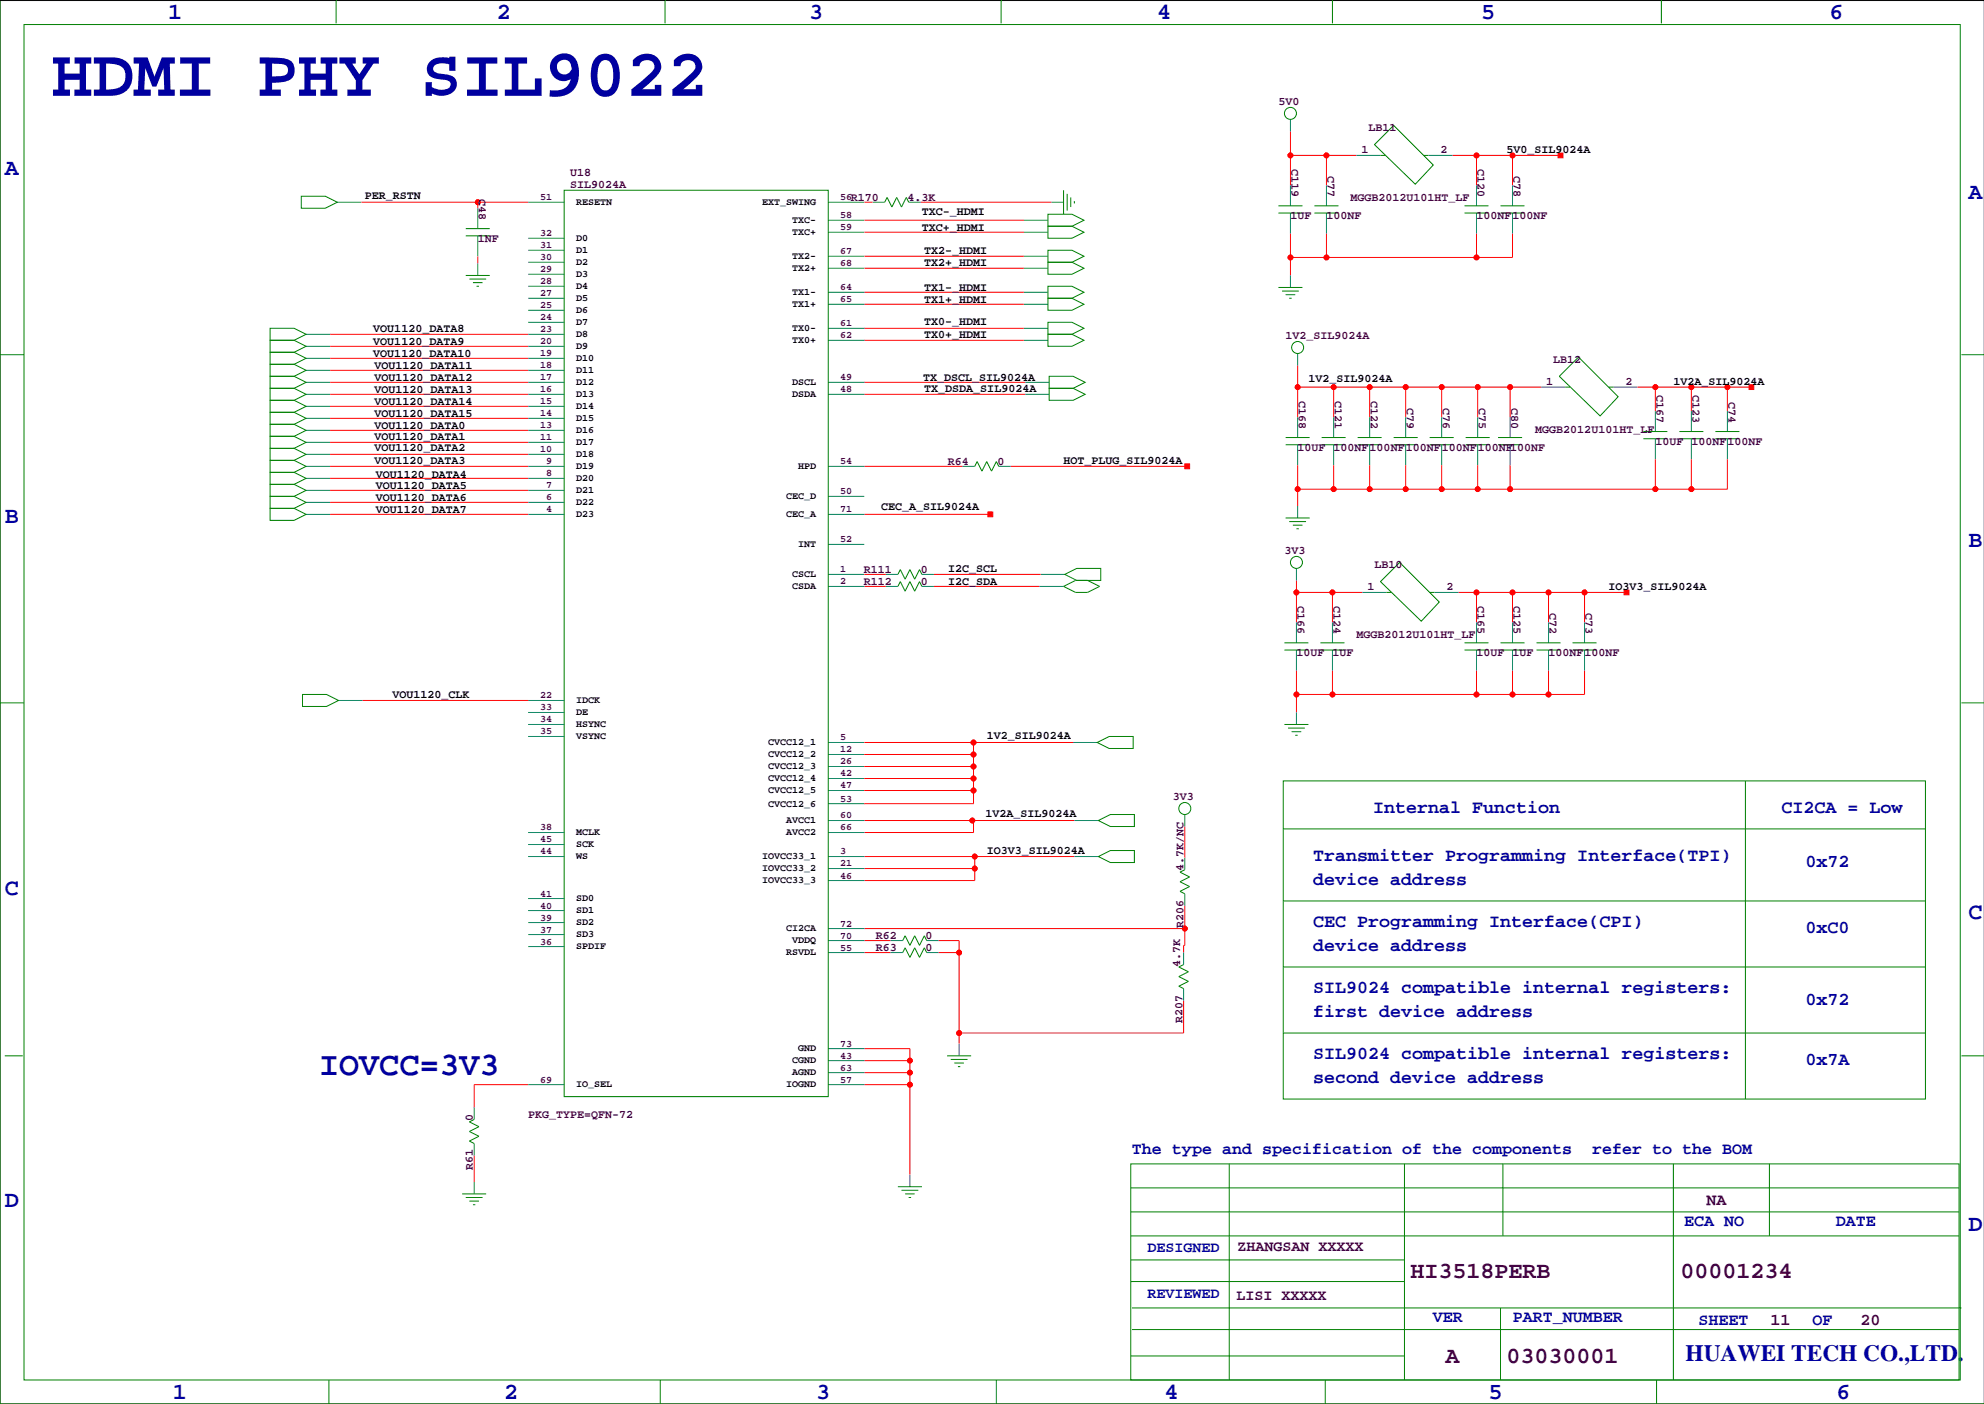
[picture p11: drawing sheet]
<svg xmlns="http://www.w3.org/2000/svg" width="420mm" height="297mm" viewBox="0 0 420 297" stroke-linecap="round" stroke-linejoin="round" font-family="sans-serif">
<path d="M419.9 .1h-419.9v296.9h419.9" fill="none" stroke="#000" stroke-width=".21"/>
<g fill="none" stroke="#f00" stroke-width=".21">
<path d="M273 27.8v11.4M273 32.9h14M280.7 32.9v6.3M307.3 32.9h22.9M312.4 32.9v6.3M320 32.9v6.3M76.5 42.8h35.3M101.1 42.8v1.3M101.1 54.2v1.5M182.9 42.8h1.8M182.9 56.8h33.8M182.9 46.6h33.8"/>
<path d="M182.9 49.1h33.8M182.9 54.2h33.8M194.8 42.8h27.7M273 49.4v8.9M280.7 49.4v5.1M312.4 49.4v5.1M320 49.4v5.1h-47M69.8 70.7h42M69.8 73.3h42M69.8 75.8h42M69.8 78.3h42M182.9 61.8h33.8"/>
<path d="M182.9 64.4h33.8M182.9 69.5h33.8M182.9 72h33.8M274.6 77.3v11M69.8 98.7h42M69.8 80.9h42M69.8 83.4h42M69.8 86h42M69.8 88.5h42M69.8 91h42M69.8 93.6h42M69.8 96.1h42"/>
<path d="M182.9 98.7h20.8M182.9 80.9h34M182.9 83.4h34M213.9 98.7h37.3M274.6 98.4v8.6M274.6 81.9h51.5M282.2 81.9v6.4M282.2 98.4v5.1M289.8 81.9v6.4M289.8 98.4v5.1M297.4 81.9v6.4M297.4 98.4v5.1"/>
<path d="M305.1 81.9v6.4M305.1 98.4v5.1M312.7 81.9v6.4M312.7 98.4v5.1M319.5 81.9v6.4M319.5 98.4v5.1M346.5 81.9h24.1M350.3 81.9v5.1M350.3 97.1v6.4M357.9 81.9v5.1M357.9 97.1v6.4M365.5 97.1v6.4h-90.9"/>
<path d="M365.5 81.9v5.1M69.8 108.8h42M69.8 101.2h42M69.8 103.7h42M69.8 106.3h42M182.9 108.8h26.6M182.9 124.1h4.6M182.9 121.5h4.6M197.6 124.1h22.4M197.6 121.5h22.6M274.3 125.3h14M274.3 122.8v8.9"/>
<path d="M281.9 125.3v6.4M308.6 125.3h35.6M312.4 125.3v6.4M320 125.3v6.4M327.7 125.3v6.4M335.3 125.3v6.4M76.7 148.2h35.1M182.9 157.1h44.2M182.9 159.6h23.1M206 157.1v12.9h-23.1M274.3 141.8v8.9M281.9 141.8v5.1"/>
<path d="M312.4 141.8v5.1M320 141.8v5.1M327.7 141.8v5.1M335.3 141.8v5.1h-61M182.9 173.6h44.4M182.9 162.2h23.1M182.9 164.7h23.1M182.9 167.2h23.1M206 173.6v2.5h-23.1M250.7 174.9v6.6M182.9 199h5.6M182.9 196.5h67.8"/>
<path d="M182.9 181.2h44.4M182.9 183.8h23.3M198.6 199h4.3v21.8M206.2 181.2v5.1h-23.3M250.7 191.6v8.4h-.3v1.5M182.9 201.5h5.6M198.6 201.5h4.3M250.4 211.7v6.9h-47.5M111.8 229.5h-11.5v4.8M182.9 221.9h9.6v26.6M182.9 226.9h9.6M182.9 229.5h9.6"/>
<path d="M182.9 224.4h9.6M100.3 244.5v5.5"/>
<circle cx="273" cy="32.9" r=".51"/>
<circle cx="280.7" cy="32.9" r=".51"/>
<circle cx="312.4" cy="32.9" r=".51"/>
<circle cx="320" cy="32.9" r=".51"/>
<circle cx="101.1" cy="42.8" r=".51"/>
<circle cx="273" cy="54.5" r=".51"/>
<circle cx="280.7" cy="54.5" r=".51"/>
<circle cx="312.4" cy="54.5" r=".51"/>
<circle cx="274.6" cy="81.9" r=".51"/>
<circle cx="282.2" cy="81.9" r=".51"/>
<circle cx="289.8" cy="81.9" r=".51"/>
<circle cx="297.4" cy="81.9" r=".51"/>
<circle cx="305.1" cy="81.9" r=".51"/>
<circle cx="312.7" cy="81.9" r=".51"/>
<circle cx="319.5" cy="81.9" r=".51"/>
<circle cx="350.3" cy="81.9" r=".51"/>
<circle cx="357.9" cy="81.9" r=".51"/>
<circle cx="365.5" cy="81.9" r=".51"/>
<circle cx="274.6" cy="103.5" r=".51"/>
<circle cx="282.2" cy="103.5" r=".51"/>
<circle cx="289.8" cy="103.5" r=".51"/>
<circle cx="297.4" cy="103.5" r=".51"/>
<circle cx="305.1" cy="103.5" r=".51"/>
<circle cx="312.7" cy="103.5" r=".51"/>
<circle cx="319.5" cy="103.5" r=".51"/>
<circle cx="350.3" cy="103.5" r=".51"/>
<circle cx="357.9" cy="103.5" r=".51"/>
<circle cx="274.3" cy="125.3" r=".51"/>
<circle cx="281.9" cy="125.3" r=".51"/>
<circle cx="312.4" cy="125.3" r=".51"/>
<circle cx="320" cy="125.3" r=".51"/>
<circle cx="327.7" cy="125.3" r=".51"/>
<circle cx="335.3" cy="125.3" r=".51"/>
<circle cx="206" cy="157.1" r=".51"/>
<circle cx="206" cy="159.6" r=".51"/>
<circle cx="274.3" cy="146.9" r=".51"/>
<circle cx="281.9" cy="146.9" r=".51"/>
<circle cx="312.4" cy="146.9" r=".51"/>
<circle cx="320" cy="146.9" r=".51"/>
<circle cx="327.7" cy="146.9" r=".51"/>
<circle cx="205.7" cy="173.6" r=".51"/>
<circle cx="206" cy="162.2" r=".51"/>
<circle cx="206" cy="164.7" r=".51"/>
<circle cx="206" cy="167.2" r=".51"/>
<circle cx="206.2" cy="183.8" r=".51"/>
<circle cx="206.2" cy="181.2" r=".51"/>
<circle cx="250.7" cy="196.5" r=".51"/>
<circle cx="202.9" cy="201.5" r=".51"/>
<circle cx="202.9" cy="218.6" r=".51"/>
<circle cx="192.5" cy="226.9" r=".51"/>
<circle cx="192.5" cy="224.4" r=".51"/>
<circle cx="192.5" cy="229.5" r=".51"/>
</g>
<g fill="none" stroke="#008080" stroke-width=".21">
<path d="M273 25.3v2.5M273 39.2v4.3M280.7 39.2v4.3M287 32.9h5.1M302.3 32.9h5M312.4 39.2v4.3M320 39.2v4.3M71.4 42.8h5.1M101.1 44.1v4.3M101.1 49.9v4.3M101.1 55.7v2.6M111.8 42.8h7.6"/>
<path d="M111.8 50.4h7.6M111.8 52.9h7.6M111.8 55.5h7.6M111.8 58h7.6M175.3 46.6h7.6M175.3 49.1h7.6M175.3 54.2h7.6M175.3 56.8h7.6M175.3 42.8h7.6M184.7 42.8h2.5M192.3 42.8h2.5M216.7 46.6h5"/>
<path d="M216.7 49.1h5M216.7 54.2h5M216.7 56.8h5M222.5 42.8h2.5M273 45.1v4.3M273 58.3v2.5M280.7 45.1v4.3M312.4 45.1v4.3M320 45.1v4.3M64.8 73.3h5M64.8 75.8h5M64.8 78.3h5"/>
<path d="M64.8 70.7h5M111.8 73.3h7.6M111.8 75.8h7.6M111.8 78.3h7.6M111.8 70.7h7.6M111.8 60.6h7.6M111.8 63.1h7.6M111.8 65.6h7.6M111.8 68.2h7.6M175.3 61.8h7.6M175.3 64.4h7.6M175.3 69.5h7.6"/>
<path d="M175.3 72h7.6M216.7 61.8h5M216.7 64.4h5M216.7 69.5h5M216.7 72h5M274.6 74.8v2.5M64.8 83.4h5M64.8 80.9h5M64.8 86h5M64.8 88.5h5M64.8 91h5M64.8 93.6h5"/>
<path d="M64.8 96.1h5M64.8 98.7h5M111.8 83.4h7.6M111.8 80.9h7.6M111.8 86h7.6M111.8 88.5h7.6M111.8 91h7.6M111.8 93.6h7.6M111.8 96.1h7.6M111.8 98.7h7.6M175.3 83.4h7.6M175.3 80.9h7.6"/>
<path d="M175.3 98.7h7.6M203.7 98.7h2.5M211.3 98.7h2.6M216.9 83.4h5.1M216.9 80.9h5.1M274.6 88.3v4.3M274.6 94.1v4.3M282.2 88.3v4.3M282.2 94.1v4.3M289.8 88.3v4.3M289.8 94.1v4.3M297.4 88.3v4.3"/>
<path d="M297.4 94.1v4.3M305.1 88.3v4.3M305.1 94.1v4.3M312.7 88.3v4.3M312.7 94.1v4.3M319.5 88.3v4.3M319.5 94.1v4.3M326.1 81.9h5.1M341.4 81.9h5.1M350.3 87v4.3M350.3 92.8v4.3M357.9 87v4.3"/>
<path d="M357.9 92.8v4.3M365.5 87v4.3M365.5 92.8v4.3M64.8 101.2h5M64.8 103.7h5M64.8 106.3h5M64.8 108.8h5M111.8 101.2h7.6M111.8 103.7h7.6M111.8 106.3h7.6M111.8 108.8h7.6M175.3 108.8h7.6"/>
<path d="M175.3 115.2h7.6M175.3 105h7.6M274.6 107v2.6M175.3 121.5h7.6M175.3 124.1h7.6M187.5 121.5h2.5M187.5 124.1h2.5M195.1 121.5h2.5M195.1 124.1h2.5M220 124.1h5M220.2 121.5h5.1M274.3 120.3v2.5"/>
<path d="M274.3 131.7v4.3M274.3 137.5v4.3M281.9 131.7v4.3M281.9 137.5v4.3M288.3 125.3h5.1M303.5 125.3h5.1M312.4 131.7v4.3M312.4 137.5v4.3M320 131.7v4.3M320 137.5v4.3M327.7 131.7v4.3M327.7 137.5v4.3"/>
<path d="M335.3 131.7v4.3M335.3 137.5v4.3M71.6 148.2h5.1M111.8 148.2h7.6M111.8 155.8h7.6M111.8 153.3h7.6M111.8 150.7h7.6M175.3 157.1h7.6M175.3 159.6h7.6M227.1 157.1h5.1M274.3 150.7v2.6M111.8 176.1h7.6"/>
<path d="M111.8 178.7h7.6M175.3 173.6h7.6M175.3 176.1h7.6M175.3 162.2h7.6M175.3 164.7h7.6M175.3 167.2h7.6M175.3 170h7.6M227.3 173.6h5.1M250.7 172.3v2.6M111.8 181.2h7.6M111.8 190.1h7.6M111.8 192.6h7.6"/>
<path d="M111.8 195.2h7.6M111.8 197.7h7.6M175.3 181.2h7.6M175.3 199h7.6M175.3 196.5h7.6M175.3 183.8h7.6M175.3 186.3h7.6M188.5 199h2.5M196.1 199h2.5M227.3 181.2h5.1M250.7 181.5v2.5M250.7 189.1v2.5"/>
<path d="M111.8 200.3h7.6M175.3 201.5h7.6M188.5 201.5h2.5M196.1 201.5h2.5M250.4 201.5v2.6M250.4 209.2v2.5M100.3 234.3v2.5M111.8 229.5h7.6M175.3 229.5h7.6M175.3 226.9h7.6M175.3 224.4h7.6M175.3 221.9h7.6"/>
<path d="M202.9 220.8v2.6M100.3 241.9v2.6M100.3 250v2.6M192.5 248.5v2.6"/>
</g>
<g fill="none" stroke="#008000" stroke-width=".21">
<path d="M0 -.1v297.1h419.9M71.1 0v4.9M140.7 0v4.9M211.8 0v4.9M281.9 0v4.9M351.5 0v4.9M5.1 5.2h409.7v286.8h-409.7zM292.1 32.9h1M294.9 26.5l8.4 8.4-3.8 4.1-8.7-8.4zM301.2 32.9h1.1M63.8 41.5h5l2.6 1.3-2.6 1.3h-5zM98.6 48.4h5"/>
<path d="M98.6 49.9h5M98.6 58.3h5M99.3 59h3.6M100.1 59.8h2M119.4 40.2h55.9v191.8h-55.9zM187.2 42.8l.5-1 1 2 1-2 1.1 2 1-2 .5 1M221.7 45.3h5.1l2.6 1.3-2.6 1.3h-5.1zM221.7 47.9h5.1l2.6 1.2-2.6 1.3h-5.1zM221.7 52.9h5.1l2.6 1.3-2.6 1.3h-5.1zM221.7 55.5h5.1l2.6 1.3-2.6 1.2h-5.1zM225 40.2v5.1M225.8 41v3.6"/>
<path d="M226.6 41.8v2M227.3 42.5v.5M270.5 43.5h5.1M270.5 45.1h5.1M278.1 43.5h5.1M278.1 45.1h5.1M309.9 43.5h5.1M309.9 45.1h5.1M317.5 43.5h5.1M317.5 45.1h5.1M0 75h5.1M57.1 72h5.1l2.6 1.3-2.6 1.2h-5.1z"/>
<path d="M57.1 74.5h5.1l2.6 1.3-2.6 1.3h-5.1zM57.1 77.1h5.1l2.6 1.2-2.6 1.3h-5.1zM57.1 79.6h5.1l2.6 1.3-2.6 1.3h-5.1zM57.1 69.5h5.1l2.6 1.2-2.6 1.3h-5.1zM100.8 60.6h.5M221.7 60.6h5.1l2.6 1.2-2.6 1.3h-5.1zM221.7 63.1h5.1l2.6 1.3-2.6 1.2h-5.1zM221.7 68.2h5.1l2.6 1.3-2.6 1.2h-5.1zM221.7 70.7h5.1l2.6 1.3-2.6 1.3h-5.1zM222 79.6h5.1l2.5 1.3-2.5 1.3h-5.1zM270.5 60.8h5.1M271.3 61.6h3.5"/>
<path d="M272 62.3h2.1M272.8 63.1h.5M334 75.6l8.4 8.3-3.8 4.1-8.7-8.4zM415 75h4.9M57.1 82.2h5.1l2.6 1.2-2.6 1.3h-5.1zM57.1 84.7h5.1l2.6 1.3-2.6 1.2h-5.1zM57.1 87.2h5.1l2.6 1.3-2.6 1.3h-5.1zM57.1 89.8h5.1l2.6 1.2-2.6 1.3h-5.1zM57.1 92.3h5.1l2.6 1.3-2.6 1.3h-5.1zM57.1 94.9h5.1l2.6 1.2-2.6 1.3h-5.1zM57.1 99.9h5.1l2.6 1.3-2.6 1.3h-5.1zM57.1 97.4h5.1l2.6 1.3-2.6 1.2h-5.1z"/>
<path d="M206.2 98.7l.6-1.1 1 2.1 1-2.1 1 2.1 1-2.1 .5 1.1M222 82.2h5.1l2.5 1.2-2.5 1.3h-5.1zM272 92.6h5.1M272 94.1h5.1M279.7 92.6h5M279.7 94.1h5M287.3 92.6h5.1M287.3 94.1h5.1M294.9 92.6h5.1M294.9 94.1h5.1M302.5 92.6h5.1M302.5 94.1h5.1"/>
<path d="M310.1 92.6h5.1M310.1 94.1h5.1M317 92.6h5.1M317 94.1h5.1M331.2 81.9h1M340.4 81.9h1M347.7 91.3h5.1M347.7 92.8h5.1M355.3 91.3h5.1M355.3 92.8h5.1M363 91.3h5M363 92.8h5"/>
<path d="M57.1 102.5h5.1l2.6 1.2-2.6 1.3h-5.1zM57.1 105h5.1l2.6 1.3-2.6 1.3h-5.1zM57.1 107.6h5.1l2.6 1.2-2.6 1.3h-5.1zM272 109.6h5.1M272.8 110.3h3.6M273.6 111.1h2M274.3 111.9h.5M190 121.5l.5-1 1 2 1-2 1 2 1.1-2 .5 1M190 124.1l.5-1.1 1 2.1 1-2.1 1 2.1 1.1-2.1 .5 1.1M225 124.1l2.6-1.3h2.5l2.6 1.3-2.6 1.2h-2.5zM225.3 121.5l2.5-1.2h5.1v2.5h-5.1zM271.8 136h5.1"/>
<path d="M271.8 137.5h5.1M279.4 136h5.1M279.4 137.5h5.1M292.1 123l4.1-4 8.3 8.4-3.8 4zM293.4 125.3h1M302.5 125.3h1M309.9 136h5.1M309.9 137.5h5.1M317.5 136h5.1M317.5 137.5h5.1M325.1 136h5.1M325.1 137.5h5.1"/>
<path d="M332.7 136h5.1M332.7 137.5h5.1M0 148.7h5.1M64 146.9h5.1l2.5 1.3-2.5 1.3h-5.1zM232.2 157.1l2.5-1.3h5.1v2.6h-5.1zM271.8 153.3h5.1M272.5 154h3.6M273.3 154.8h2M274.1 155.6h.5M415 148.7h4.9M232.4 173.6l2.5-1.3h5.1v2.6h-5.1zM271.5 165.2h135.9v67.3h-135.9z"/>
<path d="M271.5 175.4h135.9M369.3 165.2v67.3M191 199l.5-1 1 2 1-2 1.1 2 1-2 .5 1M232.4 181.2l2.5-1.3h5.1v2.6h-5.1zM250.7 184l-1 .5 2 1-2 1 2 1.1-2 1 1 .5M271.5 190.6h135.9M191 201.5l.5-1 1 2.1 1-2.1 1.1 2.1 1-2.1 .5 1M250.4 204.1l-1 .5 2.1 1-2.1 1 2.1 1-2.1 1 1 .6M271.5 204.6h135.9M271.5 218.6h135.9M1 223.4h3.8M100.3 236.8l-1 .5 2 1.1-2 1 2 1-2 1 1 .5"/>
<path d="M200.4 223.4h5.1M201.2 224.1h3.5M201.9 224.9h2.1M202.7 225.7h.5M415 223.4h4.9M97.8 252.6h5.1M98.6 253.4h3.5M99.3 254.1h2M100.1 254.9h.5M190 251.1h5.1M190.8 251.8h3.5M191.5 252.6h2"/>
<path d="M192.3 253.4h.5M239.3 246.2h175.2v45.8h-175.2zM239.3 251.3h175.2M239.3 256.4h175.2M260.1 246.2v45.8M297.2 246.2v45.8M318 246.2v15.3M354.1 246.2v45.8M374.4 246.2v15.3M239.3 266.6h57.9M239.3 261.5h175.2M239.3 271.1h57.9"/>
<path d="M239.5 276.7h175.5M317.5 276.7v15.3M69.6 292v5M139.7 292v5M210.8 292v5M239.3 286.9h57.9M239.5 281.3h175M280.4 292v5M350.5 292v5M383.5 287.4h.1"/>
<circle cx="273" cy="24" r="1.27"/>
<circle cx="274.6" cy="73.5" r="1.27"/>
<circle cx="274.3" cy="119" r="1.27"/>
<circle cx="250.7" cy="171.1" r="1.27"/>
</g>
<g fill="#f00" stroke="#f00" stroke-width=".21">
<path d="M343.7 124.8h1v1h-1z" fill-rule="evenodd"/>
<path d="M370.1 81.4h1v1h-1z" fill-rule="evenodd"/>
<path d="M329.7 32.4h1v1h-1z" fill-rule="evenodd"/>
<path d="M209 108.3h1.1v1h-1.1z" fill-rule="evenodd"/>
<path d="M250.7 98.2h1v1h-1z" fill-rule="evenodd"/>
<circle cx="335.3" cy="125.3" r=".51"/>
<circle cx="327.7" cy="125.3" r=".51"/>
<circle cx="320" cy="125.3" r=".51"/>
<circle cx="312.4" cy="125.3" r=".51"/>
<circle cx="327.7" cy="146.9" r=".51"/>
<circle cx="320" cy="146.9" r=".51"/>
<circle cx="312.4" cy="146.9" r=".51"/>
<circle cx="274.3" cy="146.9" r=".51"/>
<circle cx="281.9" cy="146.9" r=".51"/>
<circle cx="319.5" cy="103.5" r=".51"/>
<circle cx="312.7" cy="103.5" r=".51"/>
<circle cx="357.9" cy="103.5" r=".51"/>
<circle cx="350.3" cy="103.5" r=".51"/>
<circle cx="305.1" cy="103.5" r=".51"/>
<circle cx="297.4" cy="103.5" r=".51"/>
<circle cx="289.8" cy="103.5" r=".51"/>
<circle cx="282.2" cy="103.5" r=".51"/>
<circle cx="274.6" cy="103.5" r=".51"/>
<circle cx="312.4" cy="54.5" r=".51"/>
<circle cx="280.7" cy="54.5" r=".51"/>
<circle cx="273" cy="54.5" r=".51"/>
<circle cx="350.3" cy="81.9" r=".51"/>
<circle cx="357.9" cy="81.9" r=".51"/>
<circle cx="365.5" cy="81.9" r=".51"/>
<circle cx="273" cy="32.9" r=".51"/>
<circle cx="280.7" cy="32.9" r=".51"/>
<circle cx="320" cy="32.9" r=".51"/>
<circle cx="312.4" cy="32.9" r=".51"/>
<circle cx="274.3" cy="125.3" r=".51"/>
<circle cx="281.9" cy="125.3" r=".51"/>
<circle cx="192.5" cy="229.5" r=".51"/>
<circle cx="192.5" cy="226.9" r=".51"/>
<circle cx="192.5" cy="224.4" r=".51"/>
<circle cx="250.7" cy="196.5" r=".51"/>
<circle cx="206.2" cy="183.8" r=".51"/>
<circle cx="206.2" cy="181.2" r=".51"/>
<circle cx="205.7" cy="173.6" r=".51"/>
<circle cx="101.1" cy="42.8" r=".51"/>
<circle cx="206" cy="167.2" r=".51"/>
<circle cx="206" cy="164.7" r=".51"/>
<circle cx="206" cy="162.2" r=".51"/>
<circle cx="206" cy="159.6" r=".51"/>
<circle cx="206" cy="157.1" r=".51"/>
<circle cx="274.6" cy="81.9" r=".51"/>
<circle cx="282.2" cy="81.9" r=".51"/>
<circle cx="289.8" cy="81.9" r=".51"/>
<circle cx="297.4" cy="81.9" r=".51"/>
<circle cx="305.1" cy="81.9" r=".51"/>
<circle cx="312.7" cy="81.9" r=".51"/>
<circle cx="319.5" cy="81.9" r=".51"/>
<circle cx="202.9" cy="201.5" r=".51"/>
<circle cx="202.9" cy="218.6" r=".51"/>
</g>
<text font-size="14.5" fill="#0000a0" x="10.9" y="20.3">HDMI PHY SIL9022</text>
<text font-size="7.1" fill="#0000a0" x="67.6" y="227.5">IOVCC=3V3</text>
<g font-size="4.9" fill="#0000a0">
<text x="35.6" y="3.9">1</text>
<text x="105.2" y="3.9">2</text>
<text x="171.2" y="3.9">3</text>
<text x="244.9" y="3.9">4</text>
<text x="313.4" y="3.9">5</text>
<text x="387.1" y="3.9">6</text>
<text x="1" y="36.9">A</text>
<text x="416.6" y="42">A</text>
<text x="1" y="110.6">B</text>
<text x="416.6" y="115.7">B</text>
<text x="1" y="189.3">C</text>
<text x="416.6" y="194.4">C</text>
<text x="1" y="255.4">D</text>
<text x="416.6" y="260.5">D</text>
<text x="356.6" y="288">HUAWEI TECH CO.,LTD.</text>
<text x="36.6" y="296">1</text>
<text x="106.7" y="296">2</text>
<text x="172.7" y="296">3</text>
<text x="246.4" y="296">4</text>
<text x="315" y="296">5</text>
<text x="388.6" y="296">6</text>
</g>
<g font-size="4.9" fill="#400040">
<text x="298.5" y="270.5">HI3518PERB</text>
<text x="355.6" y="270.5">00001234</text>
<text x="305.9" y="288.3">A</text>
<text x="318.8" y="288.3">03030001</text>
</g>
<g font-size="3.9" fill="#0000a0">
<text x="290.6" y="172">Internal Function</text>
<text x="376.9" y="172">CI2CA = Low</text>
<text x="277.9" y="182.2">Transmitter Programming Interface(TPI)</text>
<text x="382" y="183.5">0x72</text>
<text x="277.9" y="187.3">device address</text>
<text x="277.9" y="196.2">CEC Programming Interface(CPI)</text>
<text x="382" y="197.4">0xC0</text>
<text x="277.9" y="201.2">device address</text>
<text x="277.9" y="210.1">SIL9024 compatible internal registers:</text>
<text x="277.9" y="215.2">first device address</text>
<text x="382" y="212.7">0x72</text>
<text x="277.9" y="224.1">SIL9024 compatible internal registers:</text>
<text x="382" y="225.4">0x7A</text>
<text x="277.9" y="229.2">second device address</text>
</g>
<g font-size="3.5" fill="#0000a0">
<text x="239.5" y="244.2">The type and specification of the components</text>
<text x="336.9" y="244.2">refer to the BOM</text>
<text x="356.4" y="259.4">ECA NO</text>
<text x="388.5" y="259.4">DATE</text>
<text x="303.1" y="279.7">VER</text>
<text x="320.1" y="279.7">PART_NUMBER</text>
<text x="359.4" y="280.3">SHEET</text>
<text x="383.5" y="280.3">OF</text>
</g>
<g font-size="3.5" fill="#400040">
<text x="361.1" y="254.9">NA</text>
<text x="374.6" y="280.3">11</text>
<text x="393.7" y="280.3">20</text>
</g>
<g font-size="3.2" fill="#0000a0">
<text x="242.8" y="264.9">DESIGNED</text>
<text x="242.8" y="274.5">REVIEWED</text>
</g>
<g font-size="3.2" fill="#400040">
<text x="261.9" y="264.7">ZHANGSAN XXXXX</text>
<text x="261.6" y="275.1">LISI XXXXX</text>
</g>
<g font-size="2.5" fill="#400040">
<text x="270.5" y="22.2">5V0</text>
<text x="289.6" y="27.8">LB11</text>
<text x="273.3" y="35.8" transform="rotate(90 273.3 35.8)">C119</text>
<text x="288.1" y="32.4">1</text>
<text x="304.8" y="32.4">2</text>
<text x="312.6" y="35.8" transform="rotate(90 312.6 35.8)">C120</text>
<text x="120.6" y="39.7">SIL9024A</text>
<text x="120.6" y="37.2">U18</text>
<text x="280.9" y="37.3" transform="rotate(90 280.9 37.3)">C77</text>
<text x="320.3" y="37.3" transform="rotate(90 320.3 37.3)">C78</text>
<text x="101.3" y="42.1" transform="rotate(90 101.3 42.1)">C48</text>
<text x="180" y="42.5">R170</text>
<text x="192" y="42.5">4.3K</text>
<text x="273.1" y="46.3">1UF</text>
<text x="280.7" y="46.3">100NF</text>
<text x="285.8" y="42.5">MGGB2012U101HT_LF</text>
<text x="312.4" y="46.3">100NF</text>
<text x="320" y="46.3">100NF</text>
<text x="101.1" y="51.2">1NF</text>
<text x="272" y="71.7">1V2_SIL9024A</text>
<text x="328.7" y="76.8">LB12</text>
<text x="327.2" y="81.4">1</text>
<text x="343.9" y="81.4">2</text>
<text x="350.5" y="83.6" transform="rotate(90 350.5 83.6)">C167</text>
<text x="358.1" y="83.6" transform="rotate(90 358.1 83.6)">C123</text>
<text x="274.8" y="84.9" transform="rotate(90 274.8 84.9)">C168</text>
<text x="282.4" y="84.9" transform="rotate(90 282.4 84.9)">C121</text>
<text x="290" y="84.9" transform="rotate(90 290 84.9)">C122</text>
<text x="297.7" y="86.3" transform="rotate(90 297.7 86.3)">C79</text>
<text x="305.3" y="86.3" transform="rotate(90 305.3 86.3)">C76</text>
<text x="312.9" y="86.3" transform="rotate(90 312.9 86.3)">C75</text>
<text x="319.8" y="86.3" transform="rotate(90 319.8 86.3)">C80</text>
<text x="365.7" y="85.1" transform="rotate(90 365.7 85.1)">C74</text>
<text x="274.6" y="95.4">10UF</text>
<text x="282.2" y="95.4">100NF</text>
<text x="289.8" y="95.4">100NF</text>
<text x="297.4" y="95.4">100NF</text>
<text x="305.1" y="95.4">100NF</text>
<text x="312.7" y="95.4">100NF</text>
<text x="319.5" y="95.4">100NF</text>
<text x="324.9" y="91.6">MGGB2012U101HT_LF</text>
<text x="350.3" y="94.1">10UF</text>
<text x="357.9" y="94.1">100NF</text>
<text x="365.5" y="94.1">100NF</text>
<text x="200.5" y="98.4">R64</text>
<text x="211.1" y="98.4">0</text>
<text x="271.8" y="117.2">3V3</text>
<text x="182.8" y="123.8">R112</text>
<text x="182.8" y="121.3">R111</text>
<text x="194.8" y="123.8">0</text>
<text x="194.8" y="121.3">0</text>
<text x="289.3" y="124.8">1</text>
<text x="290.8" y="120.3">LB10</text>
<text x="306.1" y="124.8">2</text>
<text x="274.5" y="128.3" transform="rotate(90 274.5 128.3)">C166</text>
<text x="282.2" y="128.3" transform="rotate(90 282.2 128.3)">C124</text>
<text x="312.6" y="128.3" transform="rotate(90 312.6 128.3)">C165</text>
<text x="320.3" y="128.3" transform="rotate(90 320.3 128.3)">C125</text>
<text x="327.9" y="129.8" transform="rotate(90 327.9 129.8)">C72</text>
<text x="335.5" y="129.8" transform="rotate(90 335.5 129.8)">C73</text>
<text x="287" y="135">MGGB2012U101HT_LF</text>
<text x="274.3" y="138.8">10UF</text>
<text x="281.9" y="138.8">1UF</text>
<text x="312.4" y="138.8">10UF</text>
<text x="320" y="138.8">1UF</text>
<text x="327.7" y="138.8">100NF</text>
<text x="335.3" y="138.8">100NF</text>
<text x="248.2" y="169.3">3V3</text>
<text x="250.4" y="184.3" transform="rotate(-90 250.4 184.3)">4.7K/NC</text>
<text x="250.4" y="196.3" transform="rotate(-90 250.4 196.3)">R206</text>
<text x="185.3" y="201.3">R63</text>
<text x="185.3" y="198.7">R62</text>
<text x="195.8" y="201.3">0</text>
<text x="195.8" y="198.7">0</text>
<text x="249.7" y="204.6" transform="rotate(-90 249.7 204.6)">4.7K</text>
<text x="250.2" y="216.4" transform="rotate(-90 250.2 216.4)">R207</text>
<text x="100.1" y="237.1" transform="rotate(-90 100.1 237.1)">0</text>
<text x="111.8" y="236.6">PKG_TYPE=QFN-72</text>
<text x="100.1" y="247.6" transform="rotate(-90 100.1 247.6)">R61</text>
</g>
<g font-size="2.5">
<text x="318.8" y="32.4">5V0_SIL9024A</text>
<text x="77.2" y="42">PER_RSTN</text>
<text x="195.1" y="45.6">TXC-_HDMI</text>
<text x="195.1" y="48.9">TXC+_HDMI</text>
<text x="195.6" y="53.7">TX2-_HDMI</text>
<text x="195.6" y="56.2">TX2+_HDMI</text>
<text x="195.6" y="64.1">TX1+_HDMI</text>
<text x="195.6" y="61.6">TX1-_HDMI</text>
<text x="79" y="70.2">VOU1120_DATA8</text>
<text x="195.6" y="71.5">TX0+_HDMI</text>
<text x="195.6" y="68.7">TX0-_HDMI</text>
<text x="79" y="75.6">VOU1120_DATA10</text>
<text x="79" y="73">VOU1120_DATA9</text>
<text x="79.2" y="83.2">VOU1120_DATA13</text>
<text x="79.2" y="80.6">VOU1120_DATA12</text>
<text x="79.2" y="78.1">VOU1120_DATA11</text>
<text x="195.3" y="80.6">TX_DSCL_SIL9024A</text>
<text x="195.6" y="82.9">TX_DSDA_SIL9024A</text>
<text x="276.9" y="80.9">1V2_SIL9024A</text>
<text x="354.1" y="81.4">1V2A_SIL9024A</text>
<text x="79.2" y="88.3">VOU1120_DATA15</text>
<text x="79.2" y="85.7">VOU1120_DATA14</text>
<text x="79.2" y="95.4">VOU1120_DATA2</text>
<text x="79.2" y="93.1">VOU1120_DATA1</text>
<text x="79.2" y="90.8">VOU1120_DATA0</text>
<text x="79.2" y="98.2">VOU1120_DATA3</text>
<text x="79.5" y="101.2">VOU1120_DATA4</text>
<text x="225" y="98.2">HOT_PLUG_SIL9024A</text>
<text x="79.5" y="106">VOU1120_DATA6</text>
<text x="79.5" y="103.5">VOU1120_DATA5</text>
<text x="186.4" y="107.8">CEC_A_SIL9024A</text>
<text x="79.5" y="108.6">VOU1120_DATA7</text>
<text x="200.7" y="123.8">I2C_SDA</text>
<text x="200.7" y="121">I2C_SCL</text>
<text x="340.4" y="124.8">IO3V3_SIL9024A</text>
<text x="83.1" y="147.7">VOU1120_CLK</text>
<text x="208.8" y="156.3">1V2_SIL9024A</text>
<text x="208.5" y="172.8">1V2A_SIL9024A</text>
<text x="208.8" y="180.7">IO3V3_SIL9024A</text>
</g>
<g font-size="2.1" fill="#400040">
<text x="114.3" y="42.4">51</text>
<text x="177.8" y="42.4">56</text>
<text x="177.8" y="46.2">58</text>
<text x="114.3" y="50">32</text>
<text x="114.3" y="52.5">31</text>
<text x="177.8" y="48.7">59</text>
<text x="177.8" y="53.8">67</text>
<text x="114.3" y="55.1">30</text>
<text x="114.3" y="57.6">29</text>
<text x="177.8" y="56.3">68</text>
<text x="114.3" y="60.1">28</text>
<text x="114.3" y="62.7">27</text>
<text x="114.3" y="65.2">25</text>
<text x="177.8" y="61.4">64</text>
<text x="177.8" y="63.9">65</text>
<text x="114.3" y="67.8">24</text>
<text x="114.3" y="70.3">23</text>
<text x="177.8" y="69">61</text>
<text x="177.8" y="71.6">62</text>
<text x="114.3" y="72.8">20</text>
<text x="114.3" y="75.4">19</text>
<text x="114.3" y="77.9">18</text>
<text x="114.3" y="80.5">17</text>
<text x="114.3" y="83">16</text>
<text x="177.8" y="80.5">49</text>
<text x="177.8" y="83">48</text>
<text x="114.3" y="85.5">15</text>
<text x="114.3" y="88.1">14</text>
<text x="114.3" y="90.6">13</text>
<text x="114.3" y="93.2">11</text>
<text x="114.3" y="95.7">10</text>
<text x="115.6" y="98.2">9</text>
<text x="115.6" y="100.8">8</text>
<text x="177.8" y="98.2">54</text>
<text x="115.6" y="103.3">7</text>
<text x="115.6" y="105.9">6</text>
<text x="177.8" y="104.6">50</text>
<text x="115.6" y="108.4">4</text>
<text x="177.8" y="108.4">71</text>
<text x="177.8" y="114.7">52</text>
<text x="177.8" y="121.1">1</text>
<text x="177.8" y="123.6">2</text>
<text x="114.3" y="147.8">22</text>
<text x="114.3" y="155.4">35</text>
<text x="114.3" y="152.8">34</text>
<text x="114.3" y="150.3">33</text>
<text x="177.8" y="156.7">5</text>
<text x="177.8" y="159.2">12</text>
<text x="177.8" y="161.7">26</text>
<text x="177.8" y="164.3">42</text>
<text x="177.8" y="166.8">47</text>
<text x="177.8" y="173.2">60</text>
<text x="177.8" y="169.6">53</text>
<text x="114.3" y="175.7">38</text>
<text x="114.3" y="178.2">45</text>
<text x="177.8" y="175.7">66</text>
<text x="114.3" y="180.8">44</text>
<text x="177.8" y="180.8">3</text>
<text x="177.8" y="183.3">21</text>
<text x="177.8" y="185.9">46</text>
<text x="114.3" y="189.7">41</text>
<text x="114.3" y="192.2">40</text>
<text x="114.3" y="194.8">39</text>
<text x="114.3" y="197.3">37</text>
<text x="177.8" y="196">72</text>
<text x="114.3" y="199.8">36</text>
<text x="177.8" y="198.6">70</text>
<text x="177.8" y="201.1">55</text>
<text x="177.8" y="221.4">73</text>
<text x="177.8" y="226.5">63</text>
<text x="177.8" y="224">43</text>
<text x="114.3" y="229">69</text>
<text x="177.8" y="229">57</text>
</g>
<g font-size="2.1">
<text x="121.9" y="43.4">RESETN</text>
<text x="161.3" y="43.4">EXT_SWING</text>
<text x="167.6" y="47.2">TXC-</text>
<text x="121.9" y="51">D0</text>
<text x="121.9" y="53.5">D1</text>
<text x="167.6" y="49.7">TXC+</text>
<text x="121.9" y="56.1">D2</text>
<text x="121.9" y="58.6">D3</text>
<text x="167.6" y="54.8">TX2-</text>
<text x="167.6" y="57.3">TX2+</text>
<text x="121.9" y="61.2">D4</text>
<text x="121.9" y="63.7">D5</text>
<text x="167.6" y="62.4">TX1-</text>
<text x="167.6" y="65">TX1+</text>
<text x="121.9" y="66.2">D6</text>
<text x="121.9" y="68.8">D7</text>
<text x="121.9" y="71.3">D8</text>
<text x="167.6" y="70">TX0-</text>
<text x="121.9" y="73.9">D9</text>
<text x="121.9" y="76.4">D10</text>
<text x="167.6" y="72.6">TX0+</text>
<text x="121.9" y="78.9">D11</text>
<text x="121.9" y="81.5">D12</text>
<text x="167.6" y="81.5">DSCL</text>
<text x="121.9" y="84">D13</text>
<text x="121.9" y="86.6">D14</text>
<text x="121.9" y="89.1">D15</text>
<text x="167.6" y="84">DSDA</text>
<text x="121.9" y="91.6">D16</text>
<text x="121.9" y="94.2">D17</text>
<text x="121.9" y="96.7">D18</text>
<text x="121.9" y="99.3">D19</text>
<text x="121.9" y="101.8">D20</text>
<text x="168.9" y="99.3">HPD</text>
<text x="121.9" y="104.3">D21</text>
<text x="121.9" y="106.9">D22</text>
<text x="166.4" y="105.6">CEC_D</text>
<text x="121.9" y="109.4">D23</text>
<text x="166.4" y="109.4">CEC_A</text>
<text x="168.9" y="115.8">INT</text>
<text x="167.6" y="122.1">CSCL</text>
<text x="167.6" y="124.7">CSDA</text>
<text x="121.9" y="148.8">IDCK</text>
<text x="121.9" y="153.9">HSYNC</text>
<text x="121.9" y="151.3">DE</text>
<text x="121.9" y="156.4">VSYNC</text>
<text x="162.6" y="157.7">CVCC12_1</text>
<text x="162.6" y="160.2">CVCC12_2</text>
<text x="162.6" y="162.8">CVCC12_3</text>
<text x="162.6" y="165.3">CVCC12_4</text>
<text x="162.6" y="167.8">CVCC12_5</text>
<text x="162.6" y="170.6">CVCC12_6</text>
<text x="121.9" y="176.7">MCLK</text>
<text x="121.9" y="179.3">SCK</text>
<text x="166.4" y="174.2">AVCC1</text>
<text x="166.4" y="176.7">AVCC2</text>
<text x="121.9" y="181.8">WS</text>
<text x="161.3" y="181.8">IOVCC33_1</text>
<text x="161.3" y="184.3">IOVCC33_2</text>
<text x="121.9" y="190.7">SD0</text>
<text x="161.3" y="186.9">IOVCC33_3</text>
<text x="121.9" y="193.2">SD1</text>
<text x="121.9" y="195.8">SD2</text>
<text x="166.4" y="197">CI2CA</text>
<text x="121.9" y="200.9">SPDIF</text>
<text x="121.9" y="198.3">SD3</text>
<text x="166.4" y="202.1">RSVDL</text>
<text x="167.6" y="199.6">VDDQ</text>
<text x="167.6" y="227.5">AGND</text>
<text x="167.6" y="225">CGND</text>
<text x="168.9" y="222.4">GND</text>
<text x="121.9" y="230.1">IO_SEL</text>
<text x="166.4" y="230.1">IOGND</text>
</g>
</svg>
